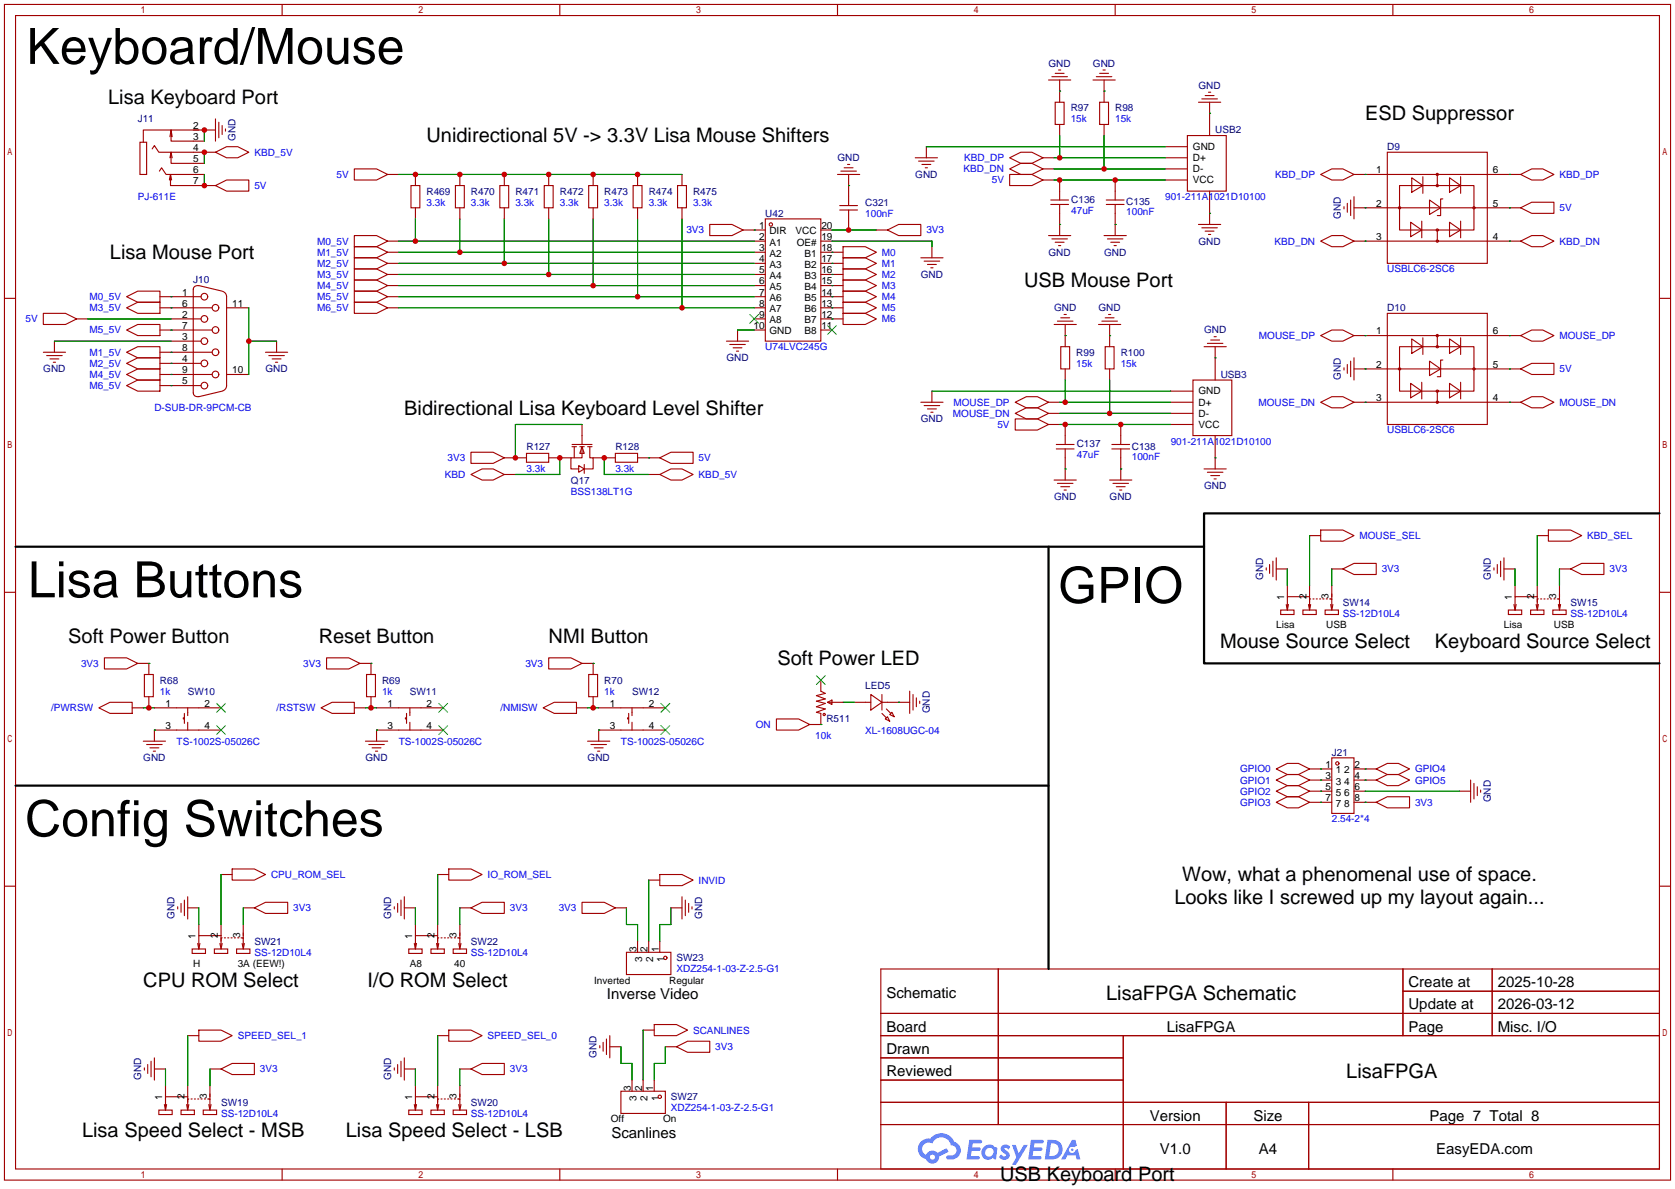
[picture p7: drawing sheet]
<svg xmlns="http://www.w3.org/2000/svg" width="383mm" height="272mm" viewBox="0 0 383 272" stroke-linecap="round" stroke-linejoin="round" font-family="sans-serif">
<g fill="none" stroke="#a10000" stroke-width=".25">
<path d="M1 1h381v268.7h-381zM3.6 3.6h375.9v263.6h-375.9zM64.5 1v2.6M128 1v2.6M191.5 1v2.6M255 1v2.6M318.5 1v2.6M1 68.2h2.6M379.5 68.2h2.5M1 135.4h2.6M379.5 135.4h2.5M1 202.6h2.6"/>
<path d="M379.5 202.6h2.5M201.4 221.5h178.1v45.7h-178.1zM201.4 231.6h178.1M201.4 236.7h178.1M228.3 221.5v35.5M256.9 236.7v30.5M320.8 221.5v15.2M320.8 226.6h58.7M341.2 221.5v15.2M201.4 241.8h55.5M201.4 252h178.1M201.4 246.9h55.5"/>
<path d="M201.4 257h178.1M280.4 252v15.2M299.3 252v15.2M64.5 267.2v2.5M128 267.2v2.5M191.5 267.2v2.5M255 267.2v2.5M318.5 267.2v2.5"/>
</g>
<g fill="#5487ff">
<path d="M229.2 261.9a1.3 1.3 0 0 1 1.8 .3l-.4 .6a.54 .54 0 0 0-.9-.2l.1 .2a1.28 1.28 0 0 1 .8 2 1.53 1.53 0 0 1-2.2-.3l.5-.6 .8 .4a.31 .31 0 0 0 .4-.2 .31 .31 0 0 0-.3-.4 1.12 1.12 0 0 1-.6-1.8z"/>
<path d="M231.4 261.7h.9l.6 2 1.2-2h.9l-2.7 4.5h-.9l1-1.6z"/>
<path d="M221.7 260.5h2.2a.46 .46 0 0 1 .5 .1 .46 .46 0 0 1 .1 .5l-.3 .2h-1.8l-.1 1h1.6a.4 .4 0 0 1 .4 .4 .4 .4 0 0 1-.4 .4h-1.7l-.2 1.1h1.4a.46 .46 0 0 1 .5 .1 .46 .46 0 0 1 .1 .5l-.3 .2h-2.7z"/>
<path d="M235.8 260.5h2.2a.47 .47 0 0 1 .5 .1 .47 .47 0 0 1 .1 .5l-.3 .2h-1.8l-.1 1h1.6a.4 .4 0 0 1 .4 .4 .4 .4 0 0 1-.4 .4l-1.7-.1-.2 1.2h1.4a.46 .46 0 0 1 .5 .1 .46 .46 0 0 1 .1 .5l-.3 .2h-2.7z"/>
<path d="M245.2 260.5h.7l.4 1.4-.7 .3a.75 .75 0 0 0-1.1 .3 .75 .75 0 0 0 .5 1.1 .75 .75 0 0 0 .9-.7l.5-.3 .7 2.4h-.9l-.2-.9h-1.9l-.5 .9h-.9z"/>
<path d="M239.6 260.5l-.7 4.5h1.5a2.27 2.27 0 0 0 2.6-2.3 2.27 2.27 0 0 0-2.7-2.2zM240.3 261.3a1.5 1.5 0 0 1 1.8 1.6 1.5 1.5 0 0 1-1.9 1.3h-.3z"/>
<path d="M225 262.2a1.6 1.6 0 0 0-.3 2.3 1.6 1.6 0 0 0 2.3 .2l.8 .3 .3-2.5-.2-.2-.5-.1a1.58 1.58 0 0 0-2.4 0zM225.6 262.7a.99 .99 0 0 1 1.6 .6 .99 .99 0 0 1-1.3 1.1 .98 .98 0 0 1-.3-1.7z"/>
<path d="M210.6 260.9a2.37 2.37 0 0 0 1.2 4.1 1.54 1.54 0 0 0 1.7 .9 1.54 1.54 0 0 0 1.3-1.6l2.1-1-.5-.8-2 1a1.57 1.57 0 0 0-2.6 .5 1.5 1.5 0 0 1-.8-2.1 1.5 1.5 0 0 1 2.2-.5 2.23 2.23 0 0 1 2.3-1.4 2.23 2.23 0 0 1 2 1.8 1.16 1.16 0 0 1 1.2 1.1 1.16 1.16 0 0 1-1.1 1.2h-.6a.47 .47 0 0 0-.6 .4 .47 .47 0 0 0 .4 .5 2.14 2.14 0 0 0 2.7-1.3 2.14 2.14 0 0 0-1.3-2.7 3.2 3.2 0 0 0-5.5-.7l-1.1 .1zM212.6 264.5a.6 .6 0 0 1 1.2 0 .6 .6 0 0 1-1.2 0z"/>
<circle cx="245.2" cy="262.8" r=".28"/>
</g>
<g fill="none" stroke="#a10000" stroke-width=".25">
<path d="M239.8 18.3h5.1M240.5 17.5h3.6M241.3 16.8h2M242.1 16h.5M242.3 18.3v5.1M249.9 18.3h5.1M250.7 17.5h3.6M251.5 16.8h2M252.2 16h.5M252.5 18.3v5.1M32 32.5h1.5v7.4h-1.5zM34.8 34l.5-.7 1 1.5h13"/>
<path d="M36.4 39.1l.6-.7 1 1.5h8.7M38.9 36.1l.2-1.3v2.5h7.6M39 39.9l.2 1.2M39.1 29.7l-.2 1.5M39.1 34.8l.3 1.3M39.4 31.2l-.3-1.5v2.6h7.6M44.2 29.7h5.1M45.5 29.7h-12.7v2.8M49.3 34.8l2.5-1.3h2.6l2.5 1.3-2.5 1.3h-2.6zM49.3 27.2v5.1M50 27.9v3.6M50.8 28.7v2"/>
<path d="M51.6 29.5v.5M81 38.6h5.1l2.5 1.3-2.5 1.2h-5.1zM88.6 39.9h2.6M95 39.9v2.5M105.2 39.9v2.5M115.3 39.9v2.5M125.5 39.9v2.5M135.6 39.9v2.5M145.8 39.9v2.5M156 39.9v2.5M191.5 39.9h5.1M192.3 39.1h3.5"/>
<path d="M193 38.4h2.1M193.8 37.6h.5M194.1 39.9v7.1M209.3 36.1h5.1M210.1 36.8h3.5M210.8 37.6h2.1M211.6 38.4h.5M211.8 33.5v2.6M230.9 39.9h5.1l2.5 1.2-2.5 1.3h-5.1zM230.9 36.1l2.5-1.3h2.6l2.5 1.3-2.5 1.2h-2.6zM230.9 38.6l2.5-1.3h2.6l2.5 1.3-2.5 1.3h-2.6zM238.5 38.6h2.5"/>
<path d="M238.5 36.1h2.5M241.3 23.4h2v5h-2zM242.3 28.4v2.6M251.5 23.4h2v5h-2zM252.5 28.4v2.6M266.4 38.6h5.1M266.4 36.1h5.1M266.4 33.5h5.1M271.5 31h8.9v12.7h-8.9zM274.1 23.4h5M274.8 22.6h3.6M275.6 21.8h2"/>
<path d="M276.4 21.1h.5M276.6 23.4v7.6M302 39.9l2.5-1.3h2.6l2.5 1.3-2.5 1.2h-2.6zM309.6 39.9h38.1M317.2 34.8h22.9v25.4h-22.9zM328.7 39.9v2.5M347.7 39.9l2.6-1.3h2.5l2.5 1.3-2.5 1.2h-2.5zM38.7 41.1l.3-1.2v2.5h10.3M49.3 42.4l2.5-1.3h5.1v2.6h-5.1zM81 53.8h5.1l2.5 1.3-2.5 1.3h-5.1zM81 56.4h5.1l2.5 1.3-2.5 1.2h-5.1zM81 58.9h5.1l2.5 1.3-2.5 1.3h-5.1z"/>
<path d="M88.6 55.1h2.6M88.6 57.7h2.6M94 42.4h2v5.1h-2zM95 47.5v2.5M104.1 42.4h2.1v5.1h-2.1zM105.2 47.5v2.5M114.3 42.4h2v5.1h-2zM115.3 47.5v2.5M124.5 42.4h2v5.1h-2zM125.5 47.5v2.5M134.6 42.4h2.1v5.1h-2.1zM135.6 47.5v2.5"/>
<path d="M144.8 42.4h2v5.1h-2zM145.8 47.5v2.5M154.9 42.4h2.1v5.1h-2.1zM156 47.5v2.5M162.3 51.3h5.1l2.5 1.3-2.5 1.2h-5.1zM169.9 52.6h5.1M172.5 55.1h2.5M172.5 57.7h2.5M175 50h12.7v28h-12.7zM187.7 55.1h2.5M187.7 52.6h2.5M187.7 57.7h5.1"/>
<path d="M192 47h4.1M192 48h4.1M192.8 56.4h5.1l2.5 1.3-2.5 1.2h-5.1zM192.8 58.9h5.1l2.5 1.3-2.5 1.3h-5.1zM194.1 48v4.6M200.4 52.6h2.5M202.9 52.6l2.6-1.3h5.1v2.5h-5.1zM210.6 58.9h5M211.3 59.7h3.6M213.1 56.4v2.5M238.5 41.1h2.5M239.8 53.8h5.1"/>
<path d="M240.3 46.7h4M240.3 45.7h4M240.5 54.6h3.6M241.3 55.4h2M242.1 56.1h.5M242.3 41.1v4.6M242.3 46.7v7.1M252.5 53.8h5.1M253 46.7h4M253 45.7h4M253.2 54.6h3.6M254 55.4h2"/>
<path d="M254.8 56.1h.5M255 41.1v4.6M255 46.7v7.1M266.4 41.1h5.1M274.1 51.3h5M274.8 52.1h3.6M275.6 52.8h2M276.4 53.6h.5M276.6 43.7v7.6M302 55.1l2.5-1.3h2.6l2.5 1.3-2.5 1.3h-2.6zM307.3 47.2v.6M308.1 46.5v2"/>
<path d="M308.9 45.7v3.6M309.6 55.1h38.1M309.6 47.5h38.1M309.6 45v5M320 42.4h17.1v10.2h-17.1zM322.6 50.8l2.5 1.8-2.5 1.5zM322.8 40.6l2.6 1.8-2.6 1.5zM325.1 50.5v3.9M325.4 40.4v3.8M326.9 45.7l2.5 1.8-2.5 1.5zM328.7 52.6v2.5M329.9 45.5h-.5v3.8h-.7"/>
<path d="M331.5 40.6l2.5 1.8-2.5 1.5zM331.5 50.8l2.5 1.8-2.5 1.5zM334 40.4v3.8M334 50.5v3.9M347.7 47.5l2.6-1.3h5v2.6h-5zM347.7 55.1l2.6-1.3h2.5l2.5 1.3-2.5 1.3h-2.5zM9.9 71.6h5.1l2.5 1.3-2.5 1.3h-5.1zM12.4 78v2.5M17.5 72.9h2.6M29 67.8l2.5-1.3h5.1v2.6h-5.1zM29 70.4l2.5-1.3h5.1v2.5h-5.1zM29 75.4l2.5-1.2h5.1v2.5h-5.1z"/>
<path d="M36.6 70.4h11.9M36.6 75.4h11.9M36.6 67.8h9.4M39.1 78h6.9M39.1 72.9h6.9M44.2 66v23.9M45.5 65.3l5.3 1.2M45.5 65.3a1 1 0 0 0-1.3 .9M50.9 66.6a1.27 1.27 0 0 1 .9 1.2v20.3l-.2 .7-.7 .6M51.8 70.4h5.1M63.2 78v2.5M81 61.5h5.1l2.5 1.2-2.5 1.3h-5.1z"/>
<path d="M81 64h5.1l2.5 1.3-2.5 1.2h-5.1zM81 66.5h5.1l2.5 1.3-2.5 1.3h-5.1zM81 69.1h5.1l2.5 1.3-2.5 1.2h-5.1zM88.6 70.4h2.6M88.6 67.8h2.6M88.6 60.2h2.6M88.6 62.7h2.6M88.6 65.3h2.6M166.1 78h5.1M166.9 78.7h3.5M167.6 79.5h2.1M168.7 75.4v2.6"/>
<path d="M172.5 70.4h2.5M172.5 75.4h2.5M172.5 72.9h2.5M172.5 67.8h2.5M172.5 60.2h2.5M172.5 62.7h2.5M172.5 65.3h2.5M187.7 70.4h5.1M187.7 75.4h2.5M187.7 72.9h5.1M187.7 67.8h5.1M187.7 60.2h5.1"/>
<path d="M187.7 62.7h5.1M187.7 65.3h5.1M192.8 61.5h5.1l2.5 1.2-2.5 1.3h-5.1zM192.8 64h5.1l2.5 1.3-2.5 1.2h-5.1zM192.8 66.5h5.1l2.5 1.3-2.5 1.3h-5.1zM192.8 69.1h5.1l2.5 1.3-2.5 1.2h-5.1zM192.8 71.6h5.1l2.5 1.3-2.5 1.3h-5.1zM212.1 60.5h2M212.9 61.2h.5M241 74.2h5.1M241.8 73.4h3.6M242.6 79.2h2v5.1h-2z"/>
<path d="M242.6 72.6h2M243.3 71.9h.5M243.6 74.2v5M251.2 74.2h5.1M252 73.4h3.5M252.7 79.2h2.1v5.1h-2.1zM252.7 72.6h2.1M253.5 71.9h.5M253.7 74.2v5M275.3 79.2h5.1M276.1 78.5h3.6M276.9 77.7h2"/>
<path d="M277.6 77h.5M277.9 79.2v7.7M302 76.7l2.5-1.3h2.6l2.5 1.3-2.5 1.3h-2.6zM309.6 76.7h38.1M317.2 71.6h22.9v25.4h-22.9zM320 79.2h17.1v10.2h-17.1zM322.8 77.5l2.6 1.7-2.6 1.6zM325.4 77.2v3.8M328.7 76.7v2.5M331.5 77.5l2.5 1.7-2.5 1.6zM334 77.2v3.8M347.7 76.7l2.6-1.3h2.5l2.5 1.3-2.5 1.3h-2.5z"/>
<path d="M9.9 80.5h5.1M10.7 81.3h3.5M11.4 82h2.1M12.2 82.8h.5M29 80.5l2.5-1.3h5.1v2.6h-5.1zM29 83.1l2.5-1.3h5.1v2.5h-5.1zM29 85.6l2.5-1.3h5.1v2.6h-5.1zM29 88.1l2.5-1.2h5.1v2.5h-5.1zM36.6 85.6h11.9M36.6 80.5h11.9M36.6 88.1h9.4M36.6 83.1h9.4"/>
<path d="M44.2 89.8a.95 .95 0 0 0 1.3 .8M50.8 89.4l-5.3 1.3M51.8 85.6h5.1M60.7 80.5h5.1M61.5 81.3h3.5M62.2 82h2.1M63 82.8h.5M133.1 97v4.6M168.4 80.3h.5M210.6 91.9h5M211.3 92.7h3.6M212.1 93.5h2"/>
<path d="M212.9 94.2h.5M213.1 89.4v2.5M232.2 95.8h5l2.6 1.2-2.6 1.3h-5zM232.2 91.9l2.5-1.2h2.5l2.6 1.2-2.6 1.3h-2.5zM232.2 94.5l2.5-1.3h2.5l2.6 1.3-2.6 1.3h-2.5zM239.8 97h2.5M239.8 94.5h2.5M239.8 91.9h2.5M243.6 84.3v2.6M243.6 97v4.6M253.7 84.3v2.6M256.3 97v4.6"/>
<path d="M267.7 97h5.1M267.7 94.5h5.1M267.7 91.9h5.1M267.7 89.4h5.1M272.8 86.9h8.9v12.7h-8.9zM277.9 99.6v7.6M302 91.9l2.5-1.2h2.6l2.5 1.2-2.5 1.3h-2.6zM307.3 84.1v.5M308.1 83.3v2M308.9 82.6v3.5M309.6 91.9h38.1M309.6 81.8v5.1"/>
<path d="M309.6 84.3h38.1M322.6 87.6l2.5 1.8-2.5 1.5zM325.1 87.4v3.8M326.9 82.6l2.5 1.7-2.5 1.6zM328.7 89.4v2.5M329.9 82.3h-.5v3.8h-.7M331.5 87.6l2.5 1.8-2.5 1.5zM334 87.4v3.8M347.7 84.3l2.6-1.2h5v2.5h-5zM347.7 91.9l2.6-1.2h2.5l2.5 1.2-2.5 1.3h-2.5zM107.7 103.4h5.1l2.5 1.2-2.5 1.3h-5.1zM107.7 108.5l2.5-1.3h2.6l2.5 1.3-2.5 1.2h-2.6z"/>
<path d="M115.3 104.6h5.1M115.3 108.5h2.6M120.4 103.6h5.1v2.1h-5.1zM125.5 104.6h5.1M130.8 101.6h4.6M130.8 102.1h1M131.3 102.1v2.5M132.3 106.4l1.3 .8-1.3 .8zM132.6 102.1h1M133.1 102.1l.5 1.5h-1zM133.1 102.1v2.5h-2.5v2.6h1.7M133.6 106.2v2"/>
<path d="M134.4 102.1h1M134.9 102.1v2.5h.7v2.6h-2M135.6 104.6h5.1M140.7 103.6h5.1v2.1h-5.1zM145.8 104.6h5.1M148.3 108.5h2.6M150.9 104.6l2.5-1.2h5.1v2.5h-5.1zM150.9 108.5l2.5-1.3h2.6l2.5 1.3-2.5 1.2h-2.6zM241 109.7h5.1M241.6 102.6h4M241.6 101.6h4M241.8 110.5h3.6"/>
<path d="M242.6 111.3h2M243.3 112h.5M243.6 102.6v7.1M253.7 109.7h5.1M254.3 102.6h4M254.3 101.6h4M254.5 110.5h3.6M255.3 111.3h2M256 112h.5M256.3 102.6v7.1M275.3 107.2h5.1M276.1 108h3.6"/>
<path d="M276.9 108.7h2M277.6 109.5h.5M289.6 129.8v.5M290.3 129v2.1M291.1 128.3v3.5M291.8 130h2.6M291.8 127.5v5.1M292.9 139.4h3v1.1h-3zM294.1 138.2l.3 1.2M294.4 133.9v2.5M294.6 138.2l-.2 1.2M297.9 139.4h3.1v1.1h-3.1z"/>
<path d="M299.2 138.2l.3 1.2 .2-1.2M299.5 136.4h-5.1v3M299.5 133.9v3.8M299.5 122.4h2.5M299.7 136.9h-.2v2M300.2 136.9h.3M301 136.9h.2M301.8 136.9h.2M302 121.2h5.1l2.5 1.2-2.5 1.3h-5.1zM302.5 136.9h.3M303 139.4h3.1v1.1h-3.1zM303.3 136.9h.2"/>
<path d="M304 136.9h.5v2M304.3 138.2l.2 1.2 .3-1.2M304.5 133.9v3.1M304.5 130h2.6M307.1 130l2.5-1.2h5.1v2.5h-5.1zM341.6 129.8v.5M342.4 129v2.1M343.2 128.3v3.5M343.9 130h2.6M343.9 127.5v5.1M344.9 139.4h3.1v1.1h-3.1zM346.2 138.2l.3 1.2"/>
<path d="M346.5 133.9v2.5M346.7 138.2l-.2 1.2M350 139.4h3.1v1.1h-3.1zM351.3 138.2l.2 1.2 .3-1.2M351.5 136.4h-5v3M351.5 122.4h2.6M351.5 133.9v3.8M351.8 136.9h-.3v2M352.3 136.9h.3M353.1 136.9h.2M353.8 136.9h.3M354.1 121.2h5.1l2.5 1.2-2.5 1.3h-5.1z"/>
<path d="M354.6 136.9h.2M355.1 139.4h3v1.1h-3zM355.3 136.9h.3M356.1 136.9h.5v2M356.4 138.2l.2 1.2 .3-1.2M356.6 130h2.6M356.6 133.9v3.1M359.2 130l2.5-1.2h5.1v2.5h-5.1zM23.9 150.4h5.1l2.5 1.2-2.5 1.3h-5.1zM31.5 151.6h2.5v2.6M33 154.2h2.1v5.1h-2.1zM34 159.3v2.5"/>
<path d="M74.7 150.4h5.1l2.5 1.2-2.5 1.3h-5.1zM82.3 151.6h2.5v2.6M83.8 154.2h2.1v5.1h-2.1zM84.8 159.3v2.5M125.5 150.4h5.1l2.5 1.2-2.5 1.3h-5.1zM133.1 151.6h2.5v2.6M134.6 154.2h2.1v5.1h-2.1zM135.6 159.3v2.5M187.7 155.4v2.6l1 .5-2 .5 2 .8-2 .5 2 .5-2 .7 2 .6-2 .7 1 .3v2.5h-2.5M199.1 158.8l2.6 1.7-2.6 1.8zM201.7 158.8v3.5M208 158v5.1"/>
<path d="M208.8 158.8v3.5M209.5 159.5v2M22.6 161.8l2.5-1.3h5.1v2.6h-5.1zM30.2 161.8h2.6M32.8 169.4h5M33.5 170.2h3.6M34.3 170.9h2M35.1 171.7h.5M35.3 161.8h15.2M42.2 164.1h-.3v.2h.3M42.2 163.1v2.3M42.9 161.8v1.8"/>
<path d="M42.9 165.1v1.8M50.5 166.9h-15.2v2.5M73.4 161.8l2.5-1.3h5.1v2.6h-5.1zM81 161.8h2.6M83.6 169.4h5M84.3 170.2h3.6M85.1 170.9h2M85.9 171.7h.5M86.1 161.8h15.2M93 164.1h-.3v.2h.3M93 163.1v2.3M93.7 161.8v1.8"/>
<path d="M93.7 165.1v1.8M101.3 166.9h-15.2v2.5M124.2 161.8l2.5-1.3h5.1v2.6h-5.1zM131.8 161.8h2.6M134.4 169.4h5M135.1 170.2h3.6M135.9 170.9h2M136.7 171.7h.5M136.9 161.8h15.2M143.8 164.1h-.3v.2h.3M143.8 163.1v2.3M144.5 161.8v1.8"/>
<path d="M144.5 165.1v1.8M152.1 166.9h-15.2v2.5M177.5 164.3h5.1l2.6 1.3-2.6 1.3h-5.1zM189.2 160.5l1-.5v1zM189.2 160.5h3.6M195.3 160.5h3.8M201.7 160.5h6.3M201.7 163.1l1 1M202.4 164.3l.5-.5 .6 1zM202.7 162.1l1 1M203.5 163.3l.5-.5 .5 1zM210.3 160.3v.5"/>
<path d="M291.8 175.8l2.6-1.3h2.5l2.6 1.3-2.6 1.2h-2.5zM291.8 178.3l2.6-1.3h2.5l2.6 1.3-2.6 1.3h-2.5zM299.5 175.8h5M299.5 178.3h5M304.5 173.2h5.1v12.7h-5.1zM309.6 175.8h5.1M309.6 178.3h5.1M314.7 175.8l2.5-1.3h2.6l2.5 1.3-2.5 1.2h-2.6zM314.7 178.3l2.5-1.3h2.6l2.5 1.3-2.5 1.3h-2.6zM336.3 178.3v5.1M337.1 179.1v3.5M337.8 179.8v2.1"/>
<path d="M50.5 199.9h2.6M53.1 198.6h5.1l2.5 1.3-2.5 1.3h-5.1zM100.1 199.9h2.5M102.6 198.6h5.1l2.5 1.3-2.5 1.3h-5.1zM150.9 199.9h5.1l2.5 1.3-2.5 1.2h-5.1zM291.8 180.8l2.6-1.2h2.5l2.6 1.2-2.6 1.3h-2.5zM291.8 183.4l2.6-1.3h2.5l2.6 1.3-2.6 1.3h-2.5zM299.5 183.4h5M299.5 180.8h5M309.6 183.4h5.1M309.6 180.8h2.6M314.7 183.4l2.5-1.3h5.1v2.6h-5.1z"/>
<path d="M333.8 180.8h2.5M338.6 180.6v.5M40.6 207.3v.5M41.4 206.5v2M42.2 205.7v3.6M42.9 205v5.1M42.9 207.5h2.6M43.9 216.9h3.1v1h-3.1zM45.2 215.6l.3 1.3M45.5 211.3v2.6M45.7 215.6l-.2 1.3M49 216.9h3.1v1h-3.1z"/>
<path d="M50.3 215.6l.2 1.3 .3-1.3M50.5 213.9h-5v3M50.5 211.3v3.8M50.8 214.4h-.3v2M51.3 214.4h.3M52.1 214.4h.2M52.8 214.4h.3M53.6 214.4h.2M54.1 216.9h3v1h-3zM54.4 214.4h.2M55.1 214.4h.5v2M55.4 215.6l.2 1.3 .3-1.3"/>
<path d="M55.6 211.3v3.2M55.6 207.5h2.6M58.2 207.5l2.5-1.3h5.1v2.6h-5.1zM90.2 207.3v.5M90.9 206.5v2M91.7 205.7v3.6M92.5 205v5.1M92.5 207.5h2.5M93.5 216.9h3v1h-3zM94.7 215.6l.3 1.3M95 211.3v2.6M95.2 215.6l-.2 1.3"/>
<path d="M98.6 216.9h3v1h-3zM99.8 215.6l.3 1.3 .2-1.3M100.1 213.9h-5.1v3M100.1 211.3v3.8M100.3 214.4h-.2v2M100.8 214.4h.3M101.6 214.4h.3M102.4 214.4h.2M103.1 214.4h.3M103.6 216.9h3.1v1h-3.1zM103.9 214.4h.2M104.6 214.4h.6v2"/>
<path d="M104.9 215.6l.3 1.3 .2-1.3M105.2 211.3v3.2M105.2 207.5h2.5M107.7 207.5l2.5-1.3h5.1v2.6h-5.1zM133.1 206.2h5.1l2.5 1.3-2.5 1.3h-5.1zM140.7 207.5h2.6M143.3 217.7h10.1v5.1h-10.1zM145.8 215.1v2.6M148.3 201.2h2.6M148.3 215.1v2.6M150.9 215.1v2.6M153.4 207.5h2.6"/>
<path d="M156 205v5.1M156.7 205.7v3.6M157.5 206.5v2M158.2 207.3v.5M42.9 236.7h2.6M45.5 235.5h5l2.6 1.2-2.6 1.3h-5zM100.1 236.7h2.5M102.6 235.5h5.1l2.5 1.2-2.5 1.3h-5.1zM137.2 239v.5M137.9 238.3v2M138.7 237.5v3.5M139.4 239.3h2.6"/>
<path d="M139.4 236.7v5.1M147.1 235.5h2.5M149.6 234.2h5.1l2.5 1.3-2.5 1.2h-5.1zM152.1 239.3h2.6M154.7 239.3l2.5-1.3h5.1v2.5h-5.1zM33 244.1v.5M33.8 243.3v2.1M34.5 242.6v3.5M35.3 241.8v5.1M35.3 244.3h2.5M36.3 253.7h3.1v1.1h-3.1zM37.6 252.5l.2 1.2"/>
<path d="M37.8 248.2v2.5M38.1 252.5l-.3 1.2M41.4 253.7h3v1.1h-3zM42.7 252.5l.2 1.2 .3-1.2M42.9 250.7h-5.1v3M42.9 248.2v3.8M43.2 251.2h-.3v2M43.7 251.2h.2M44.4 251.2h.3M45.2 251.2h.3M46 251.2h.2M46.5 253.7h3v1.1h-3z"/>
<path d="M46.7 251.2h.3M47.5 251.2h.5v2M47.8 252.5l.2 1.2 .3-1.2M48 248.2v3.1M48 244.3h2.5M50.5 244.3l2.6-1.2h5.1v2.5h-5.1zM90.2 244.1v.5M90.9 243.3v2.1M91.7 242.6v3.5M92.5 244.3h2.5M92.5 241.8v5.1M93.5 253.7h3v1.1h-3z"/>
<path d="M94.7 252.5l.3 1.2M95 248.2v2.5M95.2 252.5l-.2 1.2M98.6 253.7h3v1.1h-3zM99.8 252.5l.3 1.2 .2-1.2M100.1 250.7h-5.1v3M100.1 248.2v3.8M100.3 251.2h-.2v2M100.8 251.2h.3M101.6 251.2h.3M102.4 251.2h.2M103.1 251.2h.3"/>
<path d="M103.6 253.7h3.1v1.1h-3.1zM103.9 251.2h.2M104.6 251.2h.6v2M104.9 252.5l.3 1.2 .2-1.2M105.2 244.3h2.5M105.2 248.2v3.1M107.7 244.3l2.5-1.2h5.1v2.5h-5.1zM142 249.4h10.1v5.1h-10.1zM144.5 246.9v2.5M147.1 246.9v2.5M149.6 246.9v2.5"/>
<circle cx="328.7" cy="39.9" r=".25"/>
<circle cx="176.3" cy="51.3" r=".38"/>
<circle cx="320" cy="47.5" r=".25"/>
<circle cx="328.7" cy="52.6" r=".25"/>
<circle cx="328.7" cy="42.4" r=".25"/>
<circle cx="328.7" cy="55.1" r=".25"/>
<circle cx="337.1" cy="47.5" r=".25"/>
<circle cx="46.7" cy="67.8" r=".76"/>
<circle cx="46.7" cy="78" r=".76"/>
<circle cx="46.7" cy="72.9" r=".76"/>
<circle cx="49.3" cy="70.4" r=".76"/>
<circle cx="49.3" cy="75.4" r=".76"/>
<circle cx="328.7" cy="79.2" r=".25"/>
<circle cx="328.7" cy="76.7" r=".25"/>
<circle cx="46.7" cy="83.1" r=".76"/>
<circle cx="46.7" cy="88.1" r=".76"/>
<circle cx="49.3" cy="80.5" r=".76"/>
<circle cx="49.3" cy="85.6" r=".76"/>
<circle cx="320" cy="84.3" r=".25"/>
<circle cx="328.7" cy="91.9" r=".25"/>
<circle cx="328.7" cy="89.4" r=".25"/>
<circle cx="337.1" cy="84.3" r=".25"/>
<circle cx="188.5" cy="163.3" r=".25"/>
<circle cx="305.8" cy="174.5" r=".38"/>
<circle cx="152.1" cy="218.9" r=".38"/>
<circle cx="150.9" cy="250.7" r=".38"/>
</g>
<g fill="none" stroke="#008700" stroke-width=".25">
<path d="M46.7 29.7v2.6M46.7 34.8v2.5M46.7 39.9v2.5M91.2 39.9h64.8M211.8 33.5h54.6M241 38.6h25.4M241 36.1h25.4M242.3 20.8h.1M242.3 31v5.1M252.5 20.8h.1M252.5 31v7.6M276.6 25.9h.1"/>
<path d="M312.2 39.9h.1M345.2 39.9h.1M91.2 55.1h81.3M91.2 57.7h81.3M95 50v5.1M105.2 50v7.7M115.3 50v10.2M125.5 50v12.7M135.6 50v15.3M145.8 50v17.8M156 50v20.4M172.5 52.6h.1"/>
<path d="M190.2 57.7h.1M190.2 52.6h10.2M190.2 55.1h22.9v1.3M194.1 42.4h.1M241 41.1h25.4M242.3 51.3h.1M255 51.3h.1M276.6 48.8h.1M312.2 55.1h.1M312.2 47.5h.1M345.2 47.5h.1M345.2 55.1h.1"/>
<path d="M12.4 78h26.7M20.1 72.9h19M39.1 67.8h.1M39.1 70.4h.1M39.1 75.4h.1M56.9 70.4v15.2M56.9 78h6.3M91.2 60.2h81.3M91.2 62.7h81.3M91.2 65.3h81.3M91.2 67.8h81.3M91.2 70.4h81.3"/>
<path d="M168.7 75.4h3.8M190.2 60.2h.1M190.2 62.7h.1M190.2 65.3h.1M190.2 67.8h.1M190.2 70.4h.1M190.2 72.9h.1M243.6 76.7h.1M253.7 76.7h.1M312.2 76.7h.1M345.2 76.7h.1M39.1 83.1h.1"/>
<path d="M39.1 88.1h.1M39.1 80.5h.1M39.1 85.6h.1M133.1 97h-15.2v7.6M213.1 89.4h54.6M242.3 97h25.4M242.3 91.9h25.4M242.3 94.5h25.4M243.6 86.9v5M253.7 86.9v7.6M277.9 81.8h.1M312.2 91.9h.1"/>
<path d="M312.2 84.3h.1M345.2 84.3h.1M345.2 91.9h.1M128 104.6v3.9h-10.1M138.2 104.6v3.9h10.1M148.3 104.6h.1M243.6 107.2h.1M256.3 107.2h.1M277.9 104.6h.1M294.4 130v3.9M299.5 122.4v11.5M304.5 130v3.9"/>
<path d="M346.5 130v3.9M351.5 122.4v11.5M356.6 130v3.9M34 151.6h.1M84.8 151.6h.1M135.6 151.6h.1M32.8 161.8h2.5M35.3 166.9h.1M83.6 161.8h2.5M86.1 166.9h.1M134.4 161.8h2.5M136.9 166.9h.1"/>
<path d="M187.7 165.6h.1M192.8 160.5h2.5M205.5 160.5h.1M302 175.8h.1M302 178.3h.1M312.2 175.8h.1M312.2 178.3h.1M50.5 199.9v11.4M100.1 199.9v11.4M302 180.8h.1M302 183.4h.1M312.2 183.4h.1"/>
<path d="M312.2 180.8h21.6M45.5 207.5v3.8M55.6 207.5v3.8M95 207.5v3.8M105.2 207.5v3.8M143.3 207.5v3.8h2.5v3.8M148.3 201.2v13.9M153.4 207.5v3.8h-2.5v3.8M42.9 236.7v11.5M100.1 236.7v11.5M142 239.3v3.8h2.5v3.8M147.1 235.5v11.4"/>
<path d="M152.1 239.3v3.8h-2.5v3.8M37.8 244.3v3.9M48 244.3v3.9M95 244.3v3.9M105.2 244.3v3.9"/>
</g>
<path d="M379.5 117.3h-104.2v7.7h-271.7M239.8 125v96.5M275.3 125v26.6h104.2M3.6 179.6h236.2" fill="none" stroke="#000" stroke-width=".51"/>
<g fill="none" stroke="#3c3" stroke-width=".25">
<path d="M171.4 71.9l2.1 2M173.5 71.9l-2.1 2M189.2 74.4l2.1 2.1M191.3 74.4l-2.1 2.1M186.7 154.4l2 2.1M188.7 154.4l-2 2.1M49.5 165.9l2.1 2M49.5 160.8l2.1 2M51.6 165.9l-2.1 2M51.6 160.8l-2.1 2M100.3 165.9l2.1 2M100.3 160.8l2.1 2"/>
<path d="M102.4 165.9l-2.1 2M102.4 160.8l-2.1 2M151.1 165.9l2.1 2M151.1 160.8l2.1 2M153.2 165.9l-2.1 2M153.2 160.8l-2.1 2"/>
</g>
<g fill="#c00">
<circle cx="84.8" cy="161.8" r=".63"/>
<circle cx="135.6" cy="161.8" r=".63"/>
<circle cx="34" cy="161.8" r=".63"/>
<circle cx="56.9" cy="78" r=".63"/>
<circle cx="46.7" cy="29.7" r=".63"/>
<circle cx="46.7" cy="42.4" r=".63"/>
<circle cx="46.7" cy="34.8" r=".63"/>
<circle cx="256.3" cy="97" r=".63"/>
<circle cx="243.6" cy="97" r=".63"/>
<circle cx="243.6" cy="91.9" r=".63"/>
<circle cx="253.7" cy="94.5" r=".63"/>
<circle cx="255" cy="41.1" r=".63"/>
<circle cx="242.3" cy="41.1" r=".63"/>
<circle cx="252.5" cy="38.6" r=".63"/>
<circle cx="242.3" cy="36.1" r=".63"/>
<circle cx="194.1" cy="52.6" r=".63"/>
<circle cx="95" cy="55.1" r=".63"/>
<circle cx="105.2" cy="57.7" r=".63"/>
<circle cx="115.3" cy="60.2" r=".63"/>
<circle cx="125.5" cy="62.7" r=".63"/>
<circle cx="135.6" cy="65.3" r=".63"/>
<circle cx="145.8" cy="67.8" r=".63"/>
<circle cx="156" cy="70.4" r=".63"/>
<circle cx="95" cy="39.9" r=".63"/>
<circle cx="105.2" cy="39.9" r=".63"/>
<circle cx="115.3" cy="39.9" r=".63"/>
<circle cx="125.5" cy="39.9" r=".63"/>
<circle cx="135.6" cy="39.9" r=".63"/>
<circle cx="145.8" cy="39.9" r=".63"/>
<circle cx="117.9" cy="104.6" r=".63"/>
<circle cx="128" cy="104.6" r=".63"/>
<circle cx="138.2" cy="104.6" r=".63"/>
</g>
<g font-size="11.4">
<text x="6.1" y="14.6">Keyboard/Mouse</text>
<text x="6.4" y="136.5">Lisa Buttons</text>
<text x="242" y="137.8">GPIO</text>
<text x="5.7" y="191.1">Config Switches</text>
</g>
<g font-size="4.6">
<text x="24.7" y="23.7">Lisa Keyboard Port</text>
<text x="312.2" y="27.5">ESD Suppressor</text>
<text x="97.5" y="32.6">Unidirectional 5V -&gt; 3.3V Lisa Mouse Shifters</text>
<text x="25.1" y="59.2">Lisa Mouse Port</text>
<text x="234.2" y="65.6">USB Mouse Port</text>
<text x="92.5" y="94.8">Bidirectional Lisa Keyboard Level Shifter</text>
<text x="15.6" y="146.9">Soft Power Button</text>
<text x="72.9" y="146.9">Reset Button</text>
<text x="125.5" y="146.9">NMI Button</text>
<text x="279" y="148.1">Mouse Source Select</text>
<text x="328.1" y="148.1">Keyboard Source Select</text>
<text x="177.8" y="151.9">Soft Power LED</text>
<text x="270.3" y="201.5">Wow, what a phenomenal use of space.</text>
<text x="268.6" y="206.6">Looks like I screwed up my layout again...</text>
<text x="32.8" y="225.6">CPU ROM Select</text>
<text x="84.1" y="225.6">I/O ROM Select</text>
<text x="252.9" y="228.5">LisaFPGA Schematic</text>
<text x="307.9" y="246.3">LisaFPGA</text>
<text x="18.8" y="259.9">Lisa Speed Select - MSB</text>
<text x="79.1" y="259.9">Lisa Speed Select - LSB</text>
<text x="228.7" y="270.1">USB Keyboard Port</text>
</g>
<g font-size="3.4">
<text x="322.1" y="225.7">Create at</text>
<text x="342.5" y="225.7">2025-10-28</text>
<text x="138.8" y="228.4">Inverse Video</text>
<text x="202.7" y="228.2">Schematic</text>
<text x="322.1" y="230.7">Update at</text>
<text x="342.5" y="230.7">2026-03-12</text>
<text x="202.7" y="235.8">Board</text>
<text x="266.9" y="235.8">LisaFPGA</text>
<text x="322.1" y="235.8">Page</text>
<text x="342.5" y="235.8">Misc. I/O</text>
<text x="202.7" y="240.9">Drawn</text>
<text x="202.7" y="246">Reviewed</text>
<text x="262.9" y="256.1">Version</text>
<text x="286.6" y="256.1">Size</text>
<text x="326.9" y="256.1">Page 7 Total 8</text>
<text x="139.8" y="260.1">Scanlines</text>
<text x="265.2" y="263.8">V1.0</text>
<text x="287.9" y="263.8">A4</text>
<text x="328.4" y="263.8">EasyEDA.com</text>
</g>
<g font-size="2.3" fill="#000080">
<text x="239.8" y="15.3">GND</text>
<text x="249.9" y="15.3">GND</text>
<text x="274.1" y="20.3">GND</text>
<text x="31.5" y="28">J11</text>
<text x="244.9" y="25.4">R97</text>
<text x="255" y="25.4">R98</text>
<text x="53.9" y="32.3" transform="rotate(-90 53.9 32.3)">GND</text>
<text x="277.9" y="30.5">USB2</text>
<text x="317.2" y="34.3">D9</text>
<text x="191.5" y="36.9">GND</text>
<text x="209.3" y="40.7">GND</text>
<text x="97.5" y="44.5">R469</text>
<text x="107.7" y="44.5">R470</text>
<text x="117.9" y="44.5">R471</text>
<text x="128" y="44.5">R472</text>
<text x="138.2" y="44.5">R473</text>
<text x="148.3" y="44.5">R474</text>
<text x="158.5" y="44.5">R475</text>
<text x="197.9" y="47">C321</text>
<text x="245" y="46.4">C136</text>
<text x="257.6" y="46.9">C135</text>
<text x="175" y="49.6">U42</text>
<text x="306.6" y="50" transform="rotate(-90 306.6 50)">GND</text>
<text x="239.8" y="58.4">GND</text>
<text x="252.5" y="58.4">GND</text>
<text x="274.1" y="55.9">GND</text>
<text x="44.2" y="64.8">J10</text>
<text x="210.6" y="63.5">GND</text>
<text x="241" y="71.1">GND</text>
<text x="251.2" y="71.1">GND</text>
<text x="317.2" y="71.1">D10</text>
<text x="275.3" y="76.2">GND</text>
<text x="166.1" y="82.6">GND</text>
<text x="246.1" y="81.3">R99</text>
<text x="256.3" y="81.3">R100</text>
<text x="9.9" y="85.1">GND</text>
<text x="60.7" y="85.1">GND</text>
<text x="279.1" y="86.4">USB3</text>
<text x="306.6" y="86.9" transform="rotate(-90 306.6 86.9)">GND</text>
<text x="210.6" y="96.5">GND</text>
<text x="120.4" y="102.9">R127</text>
<text x="140.7" y="102.9">R128</text>
<text x="246.2" y="102.3">C137</text>
<text x="258.8" y="102.8">C138</text>
<text x="130.6" y="110.5">Q17</text>
<text x="275.3" y="111.8">GND</text>
<text x="241" y="114.3">GND</text>
<text x="253.7" y="114.3">GND</text>
<text x="288.8" y="132.6" transform="rotate(-90 288.8 132.6)">GND</text>
<text x="340.9" y="132.6" transform="rotate(-90 340.9 132.6)">GND</text>
<text x="307.1" y="138.5">SW14</text>
<text x="359.2" y="138.5">SW15</text>
<text x="36.6" y="156.2">R68</text>
<text x="42.9" y="158.8">SW10</text>
<text x="87.4" y="156.2">R69</text>
<text x="93.7" y="158.8">SW11</text>
<text x="138.2" y="156.2">R70</text>
<text x="144.5" y="158.8">SW12</text>
<text x="197.9" y="157.5">LED5</text>
<text x="189" y="165.1">R511</text>
<text x="212.6" y="163.1" transform="rotate(-90 212.6 163.1)">GND</text>
<text x="304.5" y="172.7">J21</text>
<text x="32.8" y="174">GND</text>
<text x="83.6" y="174">GND</text>
<text x="134.4" y="174">GND</text>
<text x="340.9" y="183.4" transform="rotate(-90 340.9 183.4)">GND</text>
<text x="39.9" y="210.1" transform="rotate(-90 39.9 210.1)">GND</text>
<text x="58.2" y="215.9">SW21</text>
<text x="89.4" y="210.1" transform="rotate(-90 89.4 210.1)">GND</text>
<text x="107.7" y="215.9">SW22</text>
<text x="160.6" y="210.1" transform="rotate(-90 160.6 210.1)">GND</text>
<text x="154.7" y="219.7">SW23</text>
<text x="136.4" y="241.8" transform="rotate(-90 136.4 241.8)">GND</text>
<text x="32.3" y="246.9" transform="rotate(-90 32.3 246.9)">GND</text>
<text x="89.4" y="246.9" transform="rotate(-90 89.4 246.9)">GND</text>
<text x="153.4" y="251.5">SW27</text>
<text x="50.5" y="252.8">SW19</text>
<text x="107.7" y="252.8">SW20</text>
</g>
<g font-size="2.3">
<text x="44.2" y="29.5">2</text>
<text x="44.2" y="32">3</text>
<text x="44.2" y="34.5">4</text>
<text x="272.8" y="34.3">GND</text>
<text x="44.2" y="37.1">5</text>
<text x="44.2" y="39.6">6</text>
<text x="272.8" y="41.9">VCC</text>
<text x="272.8" y="39.4">D-</text>
<text x="272.8" y="36.8">D+</text>
<text x="314.7" y="39.6">1</text>
<text x="341.4" y="39.6">6</text>
<text x="44.2" y="42.2">7</text>
<text x="314.7" y="47.2">2</text>
<text x="341.4" y="47.2">5</text>
<text x="173.6" y="52.3">1</text>
<text x="175.9" y="53.6">DIR</text>
<text x="181.9" y="53.6">VCC</text>
<text x="187.8" y="52.3">20</text>
<text x="173.6" y="54.9">2</text>
<text x="173.6" y="57.4">3</text>
<text x="173.6" y="59.9">4</text>
<text x="175.9" y="56.1">A1</text>
<text x="175.9" y="58.7">A2</text>
<text x="182.2" y="56.1">OE#</text>
<text x="184" y="58.7">B1</text>
<text x="187.8" y="59.9">17</text>
<text x="187.8" y="57.4">18</text>
<text x="187.8" y="54.9">19</text>
<text x="314.7" y="54.9">3</text>
<text x="341.4" y="54.9">4</text>
<text x="173.6" y="62.5">5</text>
<text x="173.6" y="65">6</text>
<text x="175.9" y="61.2">A3</text>
<text x="175.9" y="63.8">A4</text>
<text x="184" y="63.8">B3</text>
<text x="184" y="61.2">B2</text>
<text x="187.8" y="65">15</text>
<text x="187.8" y="62.5">16</text>
<text x="41.7" y="70.1">6</text>
<text x="41.7" y="67.6">1</text>
<text x="53.1" y="70.1">11</text>
<text x="173.6" y="67.6">7</text>
<text x="173.6" y="70.1">8</text>
<text x="175.9" y="66.3">A5</text>
<text x="175.9" y="68.8">A6</text>
<text x="175.9" y="71.4">A7</text>
<text x="184" y="71.4">B6</text>
<text x="184" y="68.8">B5</text>
<text x="184" y="66.3">B4</text>
<text x="187.8" y="70.1">13</text>
<text x="187.8" y="67.6">14</text>
<text x="41.7" y="75.2">7</text>
<text x="41.7" y="77.7">3</text>
<text x="41.7" y="72.6">2</text>
<text x="172.3" y="75.2">10</text>
<text x="173.6" y="72.6">9</text>
<text x="175.9" y="73.9">A8</text>
<text x="175.9" y="76.5">GND</text>
<text x="184" y="76.5">B8</text>
<text x="184" y="73.9">B7</text>
<text x="187.8" y="75.2">11</text>
<text x="187.8" y="72.6">12</text>
<text x="314.7" y="76.5">1</text>
<text x="341.4" y="76.5">6</text>
<text x="41.7" y="80.3">8</text>
<text x="41.7" y="82.8">4</text>
<text x="41.7" y="85.3">9</text>
<text x="41.7" y="87.9">5</text>
<text x="53.1" y="85.3">10</text>
<text x="314.7" y="84.1">2</text>
<text x="341.4" y="84.1">5</text>
<text x="274.1" y="95.3">D-</text>
<text x="274.1" y="92.7">D+</text>
<text x="274.1" y="90.2">GND</text>
<text x="314.7" y="91.7">3</text>
<text x="341.4" y="91.7">4</text>
<text x="274.1" y="97.8">VCC</text>
<text x="293.7" y="137.1" transform="rotate(-90 293.7 137.1)">1</text>
<text x="298.7" y="136.9" transform="rotate(-90 298.7 136.9)">2</text>
<text x="303.8" y="136.9" transform="rotate(-90 303.8 136.9)">3</text>
<text x="345.7" y="137.1" transform="rotate(-90 345.7 137.1)">1</text>
<text x="350.8" y="136.9" transform="rotate(-90 350.8 136.9)">2</text>
<text x="355.9" y="136.9" transform="rotate(-90 355.9 136.9)">3</text>
<text x="291.8" y="143.5">Lisa</text>
<text x="303.3" y="143.5">USB</text>
<text x="343.9" y="143.5">Lisa</text>
<text x="355.3" y="143.5">USB</text>
<text x="37.8" y="161.5">1</text>
<text x="46.7" y="161.5">2</text>
<text x="88.6" y="161.5">1</text>
<text x="97.5" y="161.5">2</text>
<text x="139.4" y="161.5">1</text>
<text x="148.3" y="161.5">2</text>
<text x="37.8" y="166.6">3</text>
<text x="46.7" y="166.6">4</text>
<text x="88.6" y="166.6">3</text>
<text x="97.5" y="166.6">4</text>
<text x="139.4" y="166.6">3</text>
<text x="148.3" y="166.6">4</text>
<text x="303.1" y="175.5">1</text>
<text x="303.1" y="178.1">3</text>
<text x="305.5" y="176.8">1</text>
<text x="305.5" y="179.3">3</text>
<text x="307.4" y="179.3">4</text>
<text x="307.4" y="176.8">2</text>
<text x="309.8" y="178.1">4</text>
<text x="309.8" y="175.5">2</text>
<text x="303.1" y="180.6">5</text>
<text x="303.1" y="183.1">7</text>
<text x="305.5" y="181.9">5</text>
<text x="305.5" y="184.4">7</text>
<text x="307.4" y="184.4">8</text>
<text x="307.4" y="181.9">6</text>
<text x="309.8" y="183.1">8</text>
<text x="309.8" y="180.6">6</text>
<text x="44.7" y="214.6" transform="rotate(-90 44.7 214.6)">1</text>
<text x="49.8" y="214.4" transform="rotate(-90 49.8 214.4)">2</text>
<text x="54.9" y="214.4" transform="rotate(-90 54.9 214.4)">3</text>
<text x="94.3" y="214.6" transform="rotate(-90 94.3 214.6)">1</text>
<text x="99.3" y="214.4" transform="rotate(-90 99.3 214.4)">2</text>
<text x="104.4" y="214.4" transform="rotate(-90 104.4 214.4)">3</text>
<text x="44.2" y="221">H</text>
<text x="54.4" y="221">3A (EEW!)</text>
<text x="93.7" y="221">A8</text>
<text x="103.9" y="221">40</text>
<text x="145.5" y="217.6" transform="rotate(-90 145.5 217.6)">3</text>
<text x="146.8" y="219.9" transform="rotate(-90 146.8 219.9)">3</text>
<text x="148.1" y="217.6" transform="rotate(-90 148.1 217.6)">2</text>
<text x="149.4" y="219.9" transform="rotate(-90 149.4 219.9)">2</text>
<text x="150.6" y="217.6" transform="rotate(-90 150.6 217.6)">1</text>
<text x="151.9" y="219.9" transform="rotate(-90 151.9 219.9)">1</text>
<text x="135.9" y="224.8">Inverted</text>
<text x="153" y="224.8">Regular</text>
<text x="37.1" y="251.4" transform="rotate(-90 37.1 251.4)">1</text>
<text x="42.2" y="251.2" transform="rotate(-90 42.2 251.2)">2</text>
<text x="47.3" y="251.2" transform="rotate(-90 47.3 251.2)">3</text>
<text x="94.3" y="251.4" transform="rotate(-90 94.3 251.4)">1</text>
<text x="99.3" y="251.2" transform="rotate(-90 99.3 251.2)">2</text>
<text x="104.4" y="251.2" transform="rotate(-90 104.4 251.2)">3</text>
<text x="144.3" y="249.3" transform="rotate(-90 144.3 249.3)">3</text>
<text x="145.5" y="251.6" transform="rotate(-90 145.5 251.6)">3</text>
<text x="146.8" y="249.3" transform="rotate(-90 146.8 249.3)">2</text>
<text x="148.1" y="251.6" transform="rotate(-90 148.1 251.6)">2</text>
<text x="149.4" y="249.3" transform="rotate(-90 149.4 249.3)">1</text>
<text x="150.6" y="251.6" transform="rotate(-90 150.6 251.6)">1</text>
<text x="139.7" y="256.6">Off</text>
<text x="151.6" y="256.6">On</text>
</g>
<g font-size="2.3" fill="#00f">
<text x="244.9" y="28">15k</text>
<text x="255" y="28">15k</text>
<text x="58.2" y="35.6">KBD_5V</text>
<text x="77" y="40.7">5V</text>
<text x="220.3" y="39.4">KBD_DN</text>
<text x="220.5" y="36.9">KBD_DP</text>
<text x="226.8" y="41.9">5V</text>
<text x="291.6" y="40.7">KBD_DP</text>
<text x="356.6" y="40.7">KBD_DP</text>
<text x="31.5" y="45.7">PJ-611E</text>
<text x="58.2" y="43.2">5V</text>
<text x="97.5" y="47">3.3k</text>
<text x="107.7" y="47">3.3k</text>
<text x="117.9" y="47">3.3k</text>
<text x="128" y="47">3.3k</text>
<text x="138.2" y="47">3.3k</text>
<text x="148.3" y="47">3.3k</text>
<text x="158.5" y="47">3.3k</text>
<text x="266.4" y="45.7">901-211A1021D10100</text>
<text x="157" y="53.4">3V3</text>
<text x="197.9" y="49.6">100nF</text>
<text x="211.8" y="53.4">3V3</text>
<text x="245" y="48.9">47uF</text>
<text x="257.6" y="49.2">100nF</text>
<text x="356.6" y="48.3">5V</text>
<text x="72.5" y="55.9">M0_5V</text>
<text x="72.5" y="58.4">M1_5V</text>
<text x="201.7" y="58.4">M0</text>
<text x="291.5" y="55.9">KBD_DN</text>
<text x="356.6" y="55.9">KBD_DN</text>
<text x="72.5" y="61">M2_5V</text>
<text x="72.5" y="63.5">M3_5V</text>
<text x="201.7" y="61">M1</text>
<text x="201.7" y="63.5">M2</text>
<text x="317.2" y="62.3">USBLC6-2SC6</text>
<text x="20.4" y="68.6">M0_5V</text>
<text x="20.4" y="71.1">M3_5V</text>
<text x="72.5" y="66.1">M4_5V</text>
<text x="72.5" y="68.6">M5_5V</text>
<text x="72.5" y="71.1">M6_5V</text>
<text x="201.7" y="66.1">M3</text>
<text x="201.7" y="68.6">M4</text>
<text x="201.7" y="71.1">M5</text>
<text x="5.8" y="73.7">5V</text>
<text x="20.4" y="76.2">M5_5V</text>
<text x="201.7" y="73.7">M6</text>
<text x="287.9" y="77.5">MOUSE_DP</text>
<text x="356.6" y="77.5">MOUSE_DP</text>
<text x="20.4" y="81.3">M1_5V</text>
<text x="20.4" y="83.8">M2_5V</text>
<text x="175" y="80">U74LVC245G</text>
<text x="246.1" y="83.8">15k</text>
<text x="256.3" y="83.8">15k</text>
<text x="20.4" y="86.4">M4_5V</text>
<text x="20.4" y="88.9">M6_5V</text>
<text x="356.6" y="85.1">5V</text>
<text x="35.3" y="94">D-SUB-DR-9PCM-CB</text>
<text x="217.9" y="95.3">MOUSE_DN</text>
<text x="218" y="92.7">MOUSE_DP</text>
<text x="287.8" y="92.7">MOUSE_DN</text>
<text x="356.6" y="92.7">MOUSE_DN</text>
<text x="228.1" y="97.8">5V</text>
<text x="267.7" y="101.6">901-211A1021D10100</text>
<text x="317.2" y="99.1">USBLC6-2SC6</text>
<text x="102.4" y="105.4">3V3</text>
<text x="120.4" y="108">3.3k</text>
<text x="140.7" y="108">3.3k</text>
<text x="159.8" y="105.4">5V</text>
<text x="246.2" y="104.8">47uF</text>
<text x="258.8" y="105.1">100nF</text>
<text x="101.7" y="109.2">KBD</text>
<text x="130.6" y="113.1">BSS138LT1G</text>
<text x="159.8" y="109.2">KBD_5V</text>
<text x="310.9" y="123.2">MOUSE_SEL</text>
<text x="363" y="123.2">KBD_SEL</text>
<text x="316" y="130.8">3V3</text>
<text x="368" y="130.8">3V3</text>
<text x="307.1" y="141">SS-12D10L4</text>
<text x="359.2" y="141">SS-12D10L4</text>
<text x="18.5" y="152.4">3V3</text>
<text x="69.3" y="152.4">3V3</text>
<text x="120.1" y="152.4">3V3</text>
<text x="36.6" y="158.8">1k</text>
<text x="87.4" y="158.8">1k</text>
<text x="138.2" y="158.8">1k</text>
<text x="11.7" y="162.6">/PWRSW</text>
<text x="63.2" y="162.6">/RSTSW</text>
<text x="114.4" y="162.6">/NMISW</text>
<text x="172.8" y="166.4">ON</text>
<text x="197.9" y="167.7">XL-1608UGC-04</text>
<text x="40.4" y="170.2">TS-1002S-05026C</text>
<text x="91.2" y="170.2">TS-1002S-05026C</text>
<text x="142" y="170.2">TS-1002S-05026C</text>
<text x="186.4" y="168.9">10k</text>
<text x="283.6" y="176.6">GPIO0</text>
<text x="283.6" y="179.1">GPIO1</text>
<text x="323.6" y="176.6">GPIO4</text>
<text x="323.6" y="179.1">GPIO5</text>
<text x="283.6" y="181.6">GPIO2</text>
<text x="283.6" y="184.2">GPIO3</text>
<text x="323.6" y="184.2">3V3</text>
<text x="304.5" y="188">2.54-2*4</text>
<text x="62" y="200.7">CPU_ROM_SEL</text>
<text x="111.5" y="200.7">IO_ROM_SEL</text>
<text x="159.8" y="202">INVID</text>
<text x="67.1" y="208.3">3V3</text>
<text x="116.6" y="208.3">3V3</text>
<text x="127.8" y="208.3">3V3</text>
<text x="58.2" y="218.5">SS-12D10L4</text>
<text x="107.7" y="218.5">SS-12D10L4</text>
<text x="154.7" y="222.3">XDZ254-1-03-Z-2.5-G1</text>
<text x="54.4" y="237.5">SPEED_SEL_1</text>
<text x="111.5" y="237.5">SPEED_SEL_0</text>
<text x="158.5" y="236.2">SCANLINES</text>
<text x="59.4" y="245.1">3V3</text>
<text x="116.6" y="245.1">3V3</text>
<text x="163.6" y="240.1">3V3</text>
<text x="50.5" y="255.3">SS-12D10L4</text>
<text x="107.7" y="255.3">SS-12D10L4</text>
<text x="153.4" y="254">XDZ254-1-03-Z-2.5-G1</text>
</g>
</svg>
